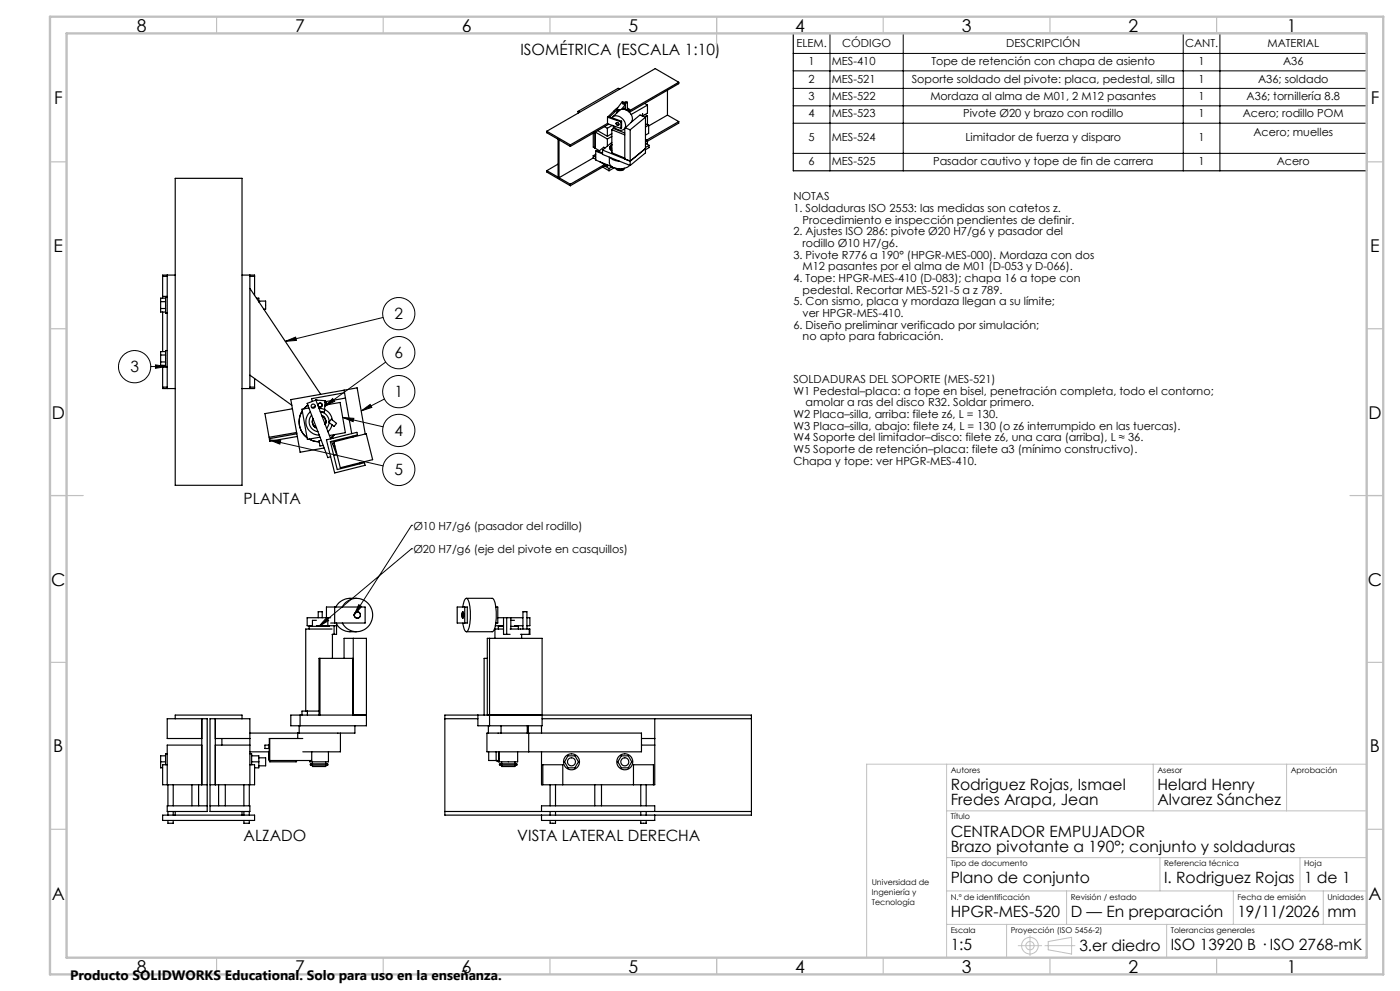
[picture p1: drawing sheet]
<svg xmlns="http://www.w3.org/2000/svg" width="420mm" height="297mm" viewBox="0 0 420 297" stroke-linecap="round" stroke-linejoin="round" font-family="sans-serif">
<g fill="none" stroke="#000" stroke-width=".35">
<path d="M238 10h172v41.2h-172zM164 39.3v.5l3.4 1.9v11.4l-3.4-2M164 39.3l7.1 4.1M173.4 33.4l.5 .3M173.4 33.4v.5M178 39.9v4.2l.5 .3M179.3 39.2l2.9 1.6M181.4 38l.8 .4M182.2 38.4v2.4M182.2 37l-11.1 6.4M182.2 35.1v2l4.1 1.4M182.2 35.1l4.1 1.4"/>
<path d="M182.6 37.2l-11.5 6.7M183.6 38.9l3.8 1.5M183.6 38.9v6.9l3.8 1.6M183.6 35.3a2.46 2.46 0 0 1 3.9 1.4 1.61 1.61 0 0 1-.4 2.1 1.61 1.61 0 0 1-2.1-.1l-1.1-1M183.7 37.6l-1.5 .8M183.8 35.1l2-2a2.76 2.76 0 0 1 3.9 2.9l-.3 .6-2.1 2.1M184 37.8v.7M184 38.5l-.4 .4M184 38.5l3.4 1.4M184.4 33.1l-.2 .1M185.1 32.9l.7 .3M185.1 32.9l-2.2 2.2 3.6 1.2"/>
<path d="M185.1 32.9v.9M185.3 32.2l-.3 .4M185.9 26.7l-.4-.2-12.1 6.9M186 33l-1.1-.4-2.7 2.5M186.3 36.5v2M186.5 36.3l-.2 .2M186.5 36.3v2l-.2 .2M186.8 30.9l.6 .1-.5 .2zM186.9 32.5l.1 .2M187 32.7h.1M187.4 38.5v9.2l1.7 .6M187.6 32.7v.2"/>
<path d="M187.6 30.7v2.1M187.6 32.4l-.1 .1M187.6 31.3l-1.1 1.5M187.6 30.7l-.9-.2-1.7 2.2M187.6 32.3l-.4 .5M187.6 38.3l1.5 .6M188.2 32.7l-.3 .2M188.2 30.7v2.1M188.2 32.3l.7 .5M188.9 32.8l-.2 .7M188.9 32.8l-.7 .4M189.1 38.9v10.7"/>
<path d="M189.6 36.2l.2 .1M192.6 34.7l.2-.6v.7M193.4 31l.8 .5M193.5 34.3l.7 .4M193.6 37.5l.5-.3 .5 .3M193.6 35.1v10.7l-4.5 3.8M193.6 35.1l-1.6-.6-2.6 2.1M193.6 35.1l-4.5 3.8M194.2 31.5v2.4l-1.4 .8M194.2 34.7v2.6M194.2 31.5l-4.9 2.8M194.2 34.7l-.6 .4"/>
<path d="M194.6 37.5l-1 .6M194.6 37.5v2.5l-1 .5M200.2 27.1v7.4M200.2 34.5l-5.6 3.2M200.2 34.5l3.4 1.9M203.6 24.7v.4l-14.8 8.6M203.6 36.4v.5l-9.4 5.4M203.6 24.7l-14.7 8.5M203.6 24.7l-7-4.1-32.6 18.7M203.6 36.4l-9.6 5.6M52.6 53.4h20v92h-20zM164 51.1v.5l7.1 4.1"/>
<path d="M167.4 49.2l-3.4 1.9M167.7 53.3l3.4 1.9M171.1 43.4v.5M171.1 55.2v.5M171.1 43.9l-3.4-2v11.4M178 47.3l-10.3 6M178 47.3l.7 .5M178 46.7v.6M178 46.7l.7 .4M178.5 44.4l1.3 .8M178.7 45.3v2.7l4.9 2-.9 .5M178.7 45.3l2.1 .8"/>
<path d="M178.7 45.3l.2-.2 1.9 .8M178.7 46.2l-.7 .5M180 48.5l2.2 1.3M180.8 45v1.3l8.3 3.3M180.8 45l8.3 3.3M180.8 50.1l1.9 1.1M181.4 49.3l-10.3 5.9M181.4 49.7l1.3 .8M181.6 44.3l-.5-.2-1.5 1.3M181.8 49.5l-10.7 6.2M182.2 41.7v2.1M182.2 49.4v.4"/>
<path d="M182.2 41.7l-3.7-2.1v4.8M182.6 49.6l-.4 .2M182.7 50.5v.7M182.8 47.1v1.7a3 3 0 0 0 3.6 1.8l1.9-.5 .6-.5M182.9 44.1v.5l.7 .3M182.9 44.1l.7 .3M183.1 47.2l.8 .7 1.9 .4M183.1 44.7l.5 .6zM183.5 43.3l-.4 .7zM183.6 43.6l-.7 .5M183.6 40.1l-1.4 .7M183.6 40.9l-1.4 .8"/>
<path d="M183.6 42.7l-2.8 2.3M184.2 50.3l-1.5 .9M184.7 50.4a1.63 1.63 0 0 0 2.7 0M184.9 50.5l1.1 .3 1.1-.3a1.53 1.53 0 0 1-2.2 0zM185 50.5h.1M185 50.5v.1M187 50.5h.1M187 50.5v.1M193.6 41.8l.6 .4M193.6 44.5l-4.5 3.8M193.9 43.1l.8 .5M194.2 42.2l-.6 .3"/>
<path d="M194.2 42.2v.7l-.6 .3M194.7 43.6l-1.1 .6M194.7 43.6v.6l-1.1 .7M48.2 90.4h1.5M48.2 92.5h1.5M48.8 93.5v11.9M48.8 88.8h1.4M48.8 82.8h1.4M49.7 89.4h-1.5v4.1h1.5M50.2 89h-.5v4.8h.5M50.2 82.4v34M52.6 82.4h-3.8v7"/>
<path d="M72.6 82.4h3.8v6.1M75 82.4v34M75 82.8h1.4M75 86.4l21.2 31.8M76.9 89.4h.7v1M77.6 90.4h.1M77.6 90.2h2.1v2.4h-.6M48.2 108.5h1.5M48.2 106.4h1.5M48.8 109.5v6.9h3.8M48.8 116h1.4M48.8 110h1.4"/>
<path d="M49.7 105.4h-1.5v4.1h1.5M50.2 105.1h-.5v4.8h.5M75 116h1.4M75 112.4l12.6 9.1M76.4 113.4v3h-3.8M94.8 119.9h.1M94.8 119.9l2.7 .2-.2 3.4-1.2-.1a3.1 3.1 0 0 1 2.6 3.1M94.8 119.9l4.4 11.6M94.8 119.9l-2.7 1 6.3 16.3 .8-.4M103.2 116.9l-16 2.9 2.8 15.7 7.2-1.2M103.2 116.9l3.9-.7 2.5 13.9M103.2 116.9l2.3 13.1"/>
<path d="M103.4 117.7l-9.9 1.8 .2 .8M103.6 119.3l-6.1 1.1M87.7 122.5l-8.2 1.5 1.2 7.1 8.3-1.5M89.1 130l-8.3 1.5 .1 .8 8.3-1.5M90.7 123.2a6 6 0 0 0 1.4 8 5.9 5.9 0 0 1-1.4-8zM91.5 122.1l-.3 .4 1.2-1.1zM92.7 122.3l-2.1 .3 1.6 9.1 3.8-.7M92.7 131.6l1.2 .5 1.9 .3-1.7-.2zM93.1 123.4a4 4 0 0 0-1.1 4.4 4 4 0 0 0 3.8 2.6M93.5 124.4a2.98 2.98 0 0 0 1.9 5M93.9 125.6a2 2 0 0 0 1 2.6 1.93 1.93 0 0 1-1-2.6zM94.5 121.9l-1 .2"/>
<path d="M95.5 121.7h.1M95.7 122.4a4 4 0 0 1 4 3.4M96.4 132l-.7 .1 .3 1.6 .9-.2M96.5 124.6l.9 .7 .3 1.1M96.5 124.5a2.1 2.1 0 0 1 1.1 2.8 2.1 2.1 0 0 0-1.1-2.8zM96.6 121.6h.1M97.5 121.4l4.5-.8 1.6 9.1-4.8 .8M97.5 120.6l1.2 .6zM97.7 126.4l-.2 .8M97.9 131.8l9.2-2.2 .1 .7-8.1 2.1 2.1 8.3 8.1-2 .2 .7-9.1 2.3zM98.7 126.6l-.7 1.8M99.1 131.3l1.2-1.1z"/>
<path d="M99.4 125.6l1.6 1.3-.8 .9-1.5-1.2zM99.5 132.3l1.5 3.9-.9 .3M99.6 127.3l-.4 1.1-.8 1M100 131.3l-.8 .2M100.2 132.4l9.7-2.4 1.9 7.8-9.7 2.4zM100.3 132.9l-.5 .1M100.5 133.7h-.5M104 131.2l.1 .2M105.9 130.7v.3M106 139.2l.1 .3M107.9 138.7v.3M106.9 179.3h-1.9a4.9 4.9 0 0 0-4.2 2.6"/>
<path d="M139.9 179.3h7.8a3.4 3.4 0 0 1 1.1 3v4a3.4 3.4 0 0 1-1.1 3h-7.8M94.9 185.9h-1.2v1.8M94.9 187.5h6.1M95.5 185.1v-1.8h1.2v1.8M96 197.3v17M97.7 187.5v.2M97.9 185.1v-3.2h11.6v4.8h-10.3M98.4 185.1v2.4M98.7 187.5v.2M98.7 187.7h-6v.8M99.2 185.1h-7.1v2.4h1.6M99.6 188.5h-7.9v24.6"/>
<path d="M99.7 190.1v7.2M100.2 187.5v2.6M100.4 181.9v4.8M101 187.1a4.9 4.9 0 0 0 4 2.2h1.9M101 186.7v3.4h-1.4M102.7 181.9a4.9 4.9 0 0 1 8.4-.2 4.9 4.9 0 0 1-3.7 7.6 4.8 4.8 0 0 1-4.7-2.6M103.2 197.3v-6h6.7v26.2h-22.7v-3.2h22.7M106 191.3v23M137.2 181.9h3v4.8h-3zM138.8 183.4l.3 .5-.2 1.3a1.34 1.34 0 0 1-.2-1.7zM138.9 181.9v-.4a2.16 2.16 0 0 1 1.1-2.2 6.4 6.4 0 0 1 1.1 4.7l-.1 2.3a3.3 3.3 0 0 1-1.1 3 2.93 2.93 0 0 1-1-2.6M139.4 181.9v4.8"/>
<path d="M146.2 197.3h-1v17M146.9 191.3v26.2M148.6 187.5h2.5M148.7 181.9h.6v4.8h-.6M149.3 185.1h7.6M150.5 187.5v.2M151.1 187.7h-1.6v.8M151.1 188.5h-2.6v2.8M151.1 185.1v5h1.9M152 185.1v5M153 188.5h6v1.6h-2.9M153.2 185.9h1.1"/>
<path d="M153.2 187.7h2.3v.8M153.2 185.1v3.4M154.3 187.5h2.6M154.5 187.5v.2M156.5 190.1v1.2M156.9 188.5v-5.2h1.2v5.2M158.1 185.1h.9v2.4h-.9M158.8 188.5v1.6M52.6 215.4v-1.1h20v1.1M60.5 215.4v19.8M64.6 215.4v19.8M75 219.7h14.3"/>
<path d="M89.3 219.7v1.6M89.7 217.5v2.2M90 214.3v3.2M92.2 213.1v1.2M95.7 213.1h-5.1v1.2M95.7 214.3v-17h10.1v17M102.1 219.7v5.6h-11.3M106.5 217.5v2.2h-17.2M133.5 214.3h91.9v30h-91.9zM133.5 215.4h9.9M143.4 214.3v3.2h19.2v-26.2h-16.4v23M146.5 217.5v2.2"/>
<path d="M150.3 217.5v2.2M158.2 219.7h-12.1v5.6h12.5M158.2 219.7h.4M158.2 217.5v2.2M158.5 217.5v2.2M158.6 219.7h33.8v5.6h-33.8M158.6 219.7v5.6M162.5 217.5v2.2M162.6 215.4h62.8M196.4 215.4v19.8h-33.9v-9.9M48.2 228.3h1.5M49.7 226.5h-1.5v3.6h.6"/>
<path d="M50.2 225.9h-.5v3.3M50.2 229.2h-1.4v6h13.4M50.4 235.2v6.3M52 235.2v6.3M57.6 235.2v6.3M59.6 235.2v6.3M60.5 221.3h-10.3v-5.9h12v27.8h-12v-1.7h12M60.5 223.3h-10.3v11.9M64.6 221.3h10.4M64.6 223.3h10.4M65.6 235.2v6.3M66.6 221.3v2"/>
<path d="M67.6 235.2v6.3M73.2 235.2v6.3M74.8 235.2v6.3M75 225.9h.5v3.3M75 235.2v-19.8h-12v27.8h12v-1.7h-12M75 229.2h1.4v6h-13.4M75 225.3h5.7M75.5 228.3h2.1M75.5 226.5h2.1v3.6h-1.2M77.6 227.1h2.1v2.4h-2.1M80.7 223.3v1M80.8 225l-.1 2.4 .3 .9 .2-.4"/>
<path d="M80.8 225.5v2M80.8 223.3h-1.3v1h1.3M80.9 221.3l.1 6.6M89 227.9l-.1 .4h-7.9M90.8 221.3h-10v6.6h12.7v-2.6M93.1 229l5.1-.1 .2 .3-5.2 .1zM93.7 229.3v.4h4v-.4M93.7 228.3v.6M97.7 228.3v.6M98.5 225.3v3h-5.6v-.4M146.6 225.3v2.6h3v-2.6M148.8 225.3v2.6l.9 .4"/>
<path d="M149.6 227.3h.1M149.7 225.3v3M149.9 229l5.1-.1 .2 .3-5.3 .1zM150.5 229.3v.4h4v-.4M150.5 228.3v.6M154.5 228.3v.6M155.3 225.3v3h-5.6M162.8 235.2v-6h6v6M165 235.2v6.3M166.7 235.2v6.3M170.4 226.5h2.1l1 1.8-1 1.8h-2.1l-1-1.8zM178.4 235.2v6.3"/>
<path d="M180.4 235.2v6.3M186.4 226.5h2.1l1 1.8-1 1.8h-2.1l-1.1-1.8zM190 235.2v-6h6v6M192.2 235.2v6.3M192.4 221.3h4M192.4 223.3h4M193.9 235.2v6.3M48.8 244.3h27.6v1.6h-27.6zM50.4 245.9v.8h1.6v-.8M50.4 243.2v1.1M52 243.2v1.1M52.6 243.2v1.1"/>
<path d="M72.6 243.2v1.1M73.2 245.9v.8h1.6v-.8M73.2 243.2v1.1M74.8 243.2v1.1M133.5 243.2h91.9M162.5 243.2v-1.7h33.9v1.7M162.5 244.3v1.6h33.9v-1.6M165 245.9v.8h1.7v-.8M165 243.2v1.1M166.7 243.2v1.1M192.2 245.9v.8h1.7v-.8M192.2 243.2v1.1"/>
<path d="M193.9 243.2v1.1"/>
<circle cx="185.2" cy="37.2" r=".41"/>
<circle cx="187.9" cy="30.7" r=".26"/>
<circle cx="93.9" cy="121.7" r=".63"/>
<circle cx="96.1" cy="121.4" r=".6"/>
<circle cx="96.1" cy="121.4" r=".63"/>
<circle cx="107.2" cy="184.3" r=".94"/>
<circle cx="171.4" cy="228.3" r="1.2"/>
<circle cx="171.5" cy="228.3" r="2.4"/>
<circle cx="187.4" cy="228.3" r="2.4"/>
<circle cx="187.5" cy="228.3" r="1.2"/>
</g>
<g fill="none" stroke="#000" stroke-width=".3">
<path d="M238 16h172M249 10v41.2M271 10v41.2M355 10v41.2M366 10v41.2M238 21.2h172M238 26.5h172M238 31.7h172M238 36.9h172M238 46h172M114.9 95.1l-29.3 7.2M45.2 109.9h4.7"/>
<path d="M46.6 109.4l3.3 .5-3.3 .5zM85.6 102.3l3.1-1.3 .2 1zM115.3 119.6l-6.9 3.6M115.7 108.5l-18.3 13.3M80.9 131.9l3.3 .2-.2 1zM80.9 131.9l34 7.7M97.4 121.8l2.4-2.4 .6 .9zM102.8 125.1l3.4 .3-.3 1zM102.8 125.1l12.1 2.8M108.4 123.2l2.7-2 .4 .9zM123.5 157.4h.1M123.5 157.4l-17.2 26.9"/>
<path d="M123.5 164.5h.1M123.5 164.5l-27.8 23.2M97.9 185.2l.7 .8-2.9 1.7zM107.6 181.2l.9 .6-2.2 2.5z"/>
<circle cx="119.6" cy="94" r="4.8"/>
<circle cx="40.4" cy="109.9" r="4.8"/>
<circle cx="119.6" cy="117.4" r="4.8"/>
<circle cx="119.6" cy="105.7" r="4.8"/>
<circle cx="119.6" cy="129" r="4.8"/>
<circle cx="119.6" cy="140.7" r="4.8"/>
</g>
<g fill="none" stroke="#c0c0c0" stroke-width=".3">
<path d="M284 229v58M346 229v14M386 229v14M410 229h-150v58M284 243h126M284 257h126M348 257v10M390 257v10M284 267h126M284 277h126M302 277v10M320 267v10"/>
<path d="M350 277v10M370 267v10M397 267v10M305.5 283.4h7M309 280.4v6M313.5 283.4h9M314.5 282.2l7-1.3v5l-7-1.2z"/>
<circle cx="309" cy="283.4" r="2.49"/>
<circle cx="309" cy="283.4" r="1.25"/>
</g>
<g fill="none" stroke="#c0c0c0" stroke-width=".35">
<path d="M65 5v5M115 5v5M165 5v5M215 5v10M265 5v5M315 5v5M365 5v5M15 48.5h5M410 48.5h5M15 98.5h5M410 98.5h5M15 148.5h10"/>
<path d="M405 148.5h10M15 198.5h5M410 198.5h5M15 248.5h5M410 248.5h5M65 287v5M115 287v5M165 287v5M215 287v5M265 287v5M315 287v5M365 287v5"/>
</g>
<path d="M15 5h400v287h-400zM20 10h390v277h-390z" fill="none" stroke="#c0c0c0" stroke-width=".7"/>
<g fill="#000">
<path d="M85.6 102.3l3.1-1.3 .2 1zM108.4 123.2l2.7-2 .4 .9zM97.4 121.8l2.4-2.4 .6 .9zM46.6 109.4l3.3 .5-3.3 .5zM102.8 125.1l3.4 .3-.3 1zM80.9 131.9l3.3 .2-.2 1z"/>
<path d="M97.9 185.2l.7 .8-2.9 1.7zM107.6 181.2l.9 .6-2.2 2.5z"/>
</g>
<g font-size="5.3">
<text x="41" y="9.5">8</text>
<text x="88.5" y="9.5">7</text>
<text x="138.5" y="9.5">6</text>
<text x="188.5" y="9.5">5</text>
<text x="238.5" y="9.5">4</text>
<text x="288.5" y="9.5">3</text>
<text x="338.5" y="9.5">2</text>
<text x="386" y="9.5">1</text>
<text x="16.2" y="31.3">F</text>
<text x="411.2" y="31.3">F</text>
<text x="16.1" y="75.5">E</text>
<text x="411.1" y="75.5">E</text>
<text x="15.5" y="125.5">D</text>
<text x="410.5" y="125.5">D</text>
<text x="15.4" y="175.5">C</text>
<text x="410.4" y="175.5">C</text>
<text x="16" y="225.5">B</text>
<text x="411" y="225.5">B</text>
<text x="15.5" y="269.8">A</text>
<text x="410.5" y="269.8">A</text>
<text x="41" y="291.5">8</text>
<text x="88.5" y="291.5">7</text>
<text x="138.5" y="291.5">6</text>
<text x="188.5" y="291.5">5</text>
<text x="238.5" y="291.5">4</text>
<text x="288.5" y="291.5">3</text>
<text x="338.5" y="291.5">2</text>
<text x="386" y="291.5">1</text>
</g>
<g font-size="4.7">
<text x="156.1" y="16.5">ISOMÉTRICA (ESCALA 1:10)</text>
<text x="118.4" y="95.7">2</text>
<text x="118.4" y="107.4">6</text>
<text x="39.1" y="111.6">3</text>
<text x="118.4" y="119.1">1</text>
<text x="118.4" y="130.7">4</text>
<text x="118.4" y="142.4">5</text>
<text x="73.1" y="150.9">PLANTA</text>
<text x="285.2" y="236.7">Rodriguez Rojas, Ismael</text>
<text x="347.2" y="236.7">Helard Henry</text>
<text x="285.2" y="241.3">Fredes Arapa, Jean</text>
<text x="347.2" y="241.3">Alvarez Sánchez</text>
<text x="285.2" y="250.7">CENTRADOR EMPUJADOR</text>
<text x="73.1" y="252.2">ALZADO</text>
<text x="155.2" y="252.2">VISTA LATERAL DERECHA</text>
<text x="285.2" y="255.3">Brazo pivotante a 190°; conjunto y soldaduras</text>
<text x="285.2" y="264.7">Plano de conjunto</text>
<text x="349.2" y="264.7">I. Rodriguez Rojas</text>
<text x="391.2" y="264.7">1 de 1</text>
<text x="285.2" y="274.7">HPGR-MES-520</text>
<text x="321.2" y="274.7">D — En preparación</text>
<text x="371.2" y="274.7">19/11/2026</text>
<text x="398.2" y="274.9">mm</text>
<text x="285.2" y="284.7">1:5</text>
<text x="323.8" y="284.9">3.er diedro</text>
<text x="351.2" y="284.7">ISO 13920 B · ISO 2768-mK</text>
</g>
<text font-size="4.1" x="21" y="293.7">Producto SOLIDWORKS Educational. Solo para uso en la enseñanza.</text>
<g font-size="3.3">
<text x="238.9" y="14.2">ELEM.</text>
<text x="252.7" y="14.2">CÓDIGO</text>
<text x="301.9" y="14.2">DESCRIPCIÓN</text>
<text x="355.5" y="14.2">CANT.</text>
<text x="380.2" y="14.2">MATERIAL</text>
<text x="242.6" y="19.5">1</text>
<text x="249.5" y="19.5">MES-410</text>
<text x="279.4" y="19.5">Tope de retención con chapa de asiento</text>
<text x="359.6" y="19.5">1</text>
<text x="384.9" y="19.5">A36</text>
<text x="242.6" y="24.7">2</text>
<text x="242.6" y="30">3</text>
<text x="249.5" y="24.7">MES-521</text>
<text x="249.5" y="30">MES-522</text>
<text x="273.5" y="24.7">Soporte soldado del pivote: placa, pedestal, silla</text>
<text x="279.1" y="30">Mordaza al alma de M01, 2 M12 pasantes</text>
<text x="359.6" y="24.7">1</text>
<text x="359.6" y="30">1</text>
<text x="374" y="30">A36; tornillería 8.8</text>
<text x="377.4" y="24.7">A36; soldado</text>
<text x="242.6" y="35.2">4</text>
<text x="249.5" y="35.2">MES-523</text>
<text x="288.9" y="35.2">Pivote Ø20 y brazo con rodillo</text>
<text x="359.6" y="35.2">1</text>
<text x="372.8" y="35.2">Acero; rodillo POM</text>
<text x="376" y="40.7">Acero; muelles</text>
<text x="242.6" y="42.3">5</text>
<text x="249.5" y="42.3">MES-524</text>
<text x="289.6" y="42.3">Limitador de fuerza y disparo</text>
<text x="359.6" y="42.3">1</text>
<text x="242.6" y="49.4">6</text>
<text x="249.5" y="49.4">MES-525</text>
<text x="279.9" y="49.4">Pasador cautivo y tope de fin de carrera</text>
<text x="359.6" y="49.4">1</text>
<text x="383" y="49.4">Acero</text>
<text x="238" y="60">NOTAS</text>
<text x="238" y="63.5">1. Soldaduras ISO 2553: las medidas son catetos z.</text>
<text x="238" y="70.5">2. Ajustes ISO 286: pivote Ø20 H7/g6 y pasador del</text>
<text x="240.8" y="67">Procedimiento e inspección pendientes de definir.</text>
<text x="238" y="77.5">3. Pivote R776 a 190° (HPGR-MES-000). Mordaza con dos</text>
<text x="240.8" y="74">rodillo Ø10 H7/g6.</text>
<text x="240.8" y="81">M12 pasantes por el alma de M01 (D-053 y D-066).</text>
<text x="238" y="84.5">4. Tope: HPGR-MES-410 (D-083); chapa 16 a tope con</text>
<text x="240.8" y="88">pedestal. Recortar MES-521-5 a z 789.</text>
<text x="238" y="91.5">5. Con sismo, placa y mordaza llegan a su límite;</text>
<text x="240.8" y="95">ver HPGR-MES-410.</text>
<text x="238" y="98.5">6. Diseño preliminar verificado por simulación;</text>
<text x="240.8" y="102">no apto para fabricación.</text>
<text x="238" y="114.8">SOLDADURAS DEL SOPORTE (MES-521)</text>
<text x="238" y="118.3">W1 Pedestal–placa: a tope en bisel, penetración completa, todo el contorno;</text>
<text x="238" y="125.3">W2 Placa–silla, arriba: filete z6, L = 130.</text>
<text x="241.7" y="121.8">amolar a ras del disco R32. Soldar primero.</text>
<text x="238" y="128.8">W3 Placa–silla, abajo: filete z4, L = 130 (o z6 interrumpido en las tuercas).</text>
<text x="238" y="132.3">W4 Soporte del limitador–disco: filete z6, una cara (arriba), L ≈ 36.</text>
<text x="238" y="135.8">W5 Soporte de retención–placa: filete a3 (mínimo constructivo).</text>
<text x="238" y="139.3">Chapa y tope: ver HPGR-MES-410.</text>
<text x="124" y="158.8">Ø10 H7/g6 (pasador del rodillo)</text>
<text x="124" y="165.8">Ø20 H7/g6 (eje del pivote en casquillos)</text>
</g>
<g font-size="2.4">
<text x="285.2" y="231.6">Autores</text>
<text x="347.2" y="231.6">Asesor</text>
<text x="387.2" y="231.6">Aprobación</text>
<text x="285.2" y="245.6">Título</text>
<text x="285.2" y="259.6">Tipo de documento</text>
<text x="349.2" y="259.6">Referencia técnica</text>
<text x="391.2" y="259.6">Hoja</text>
<text x="261.5" y="265.3">Universidad de</text>
<text x="261.5" y="268.3">Ingeniería y</text>
<text x="285.2" y="269.6">N.º de identificación</text>
<text x="321.2" y="269.6">Revisión / estado</text>
<text x="371.2" y="269.6">Fecha de emisión</text>
<text x="398.2" y="269.6">Unidades</text>
<text x="261.5" y="271.3">Tecnología</text>
<text x="285.2" y="279.6">Escala</text>
<text x="303.2" y="279.6">Proyección (ISO 5456-2)</text>
<text x="351.2" y="279.6">Tolerancias generales</text>
</g>
</svg>
